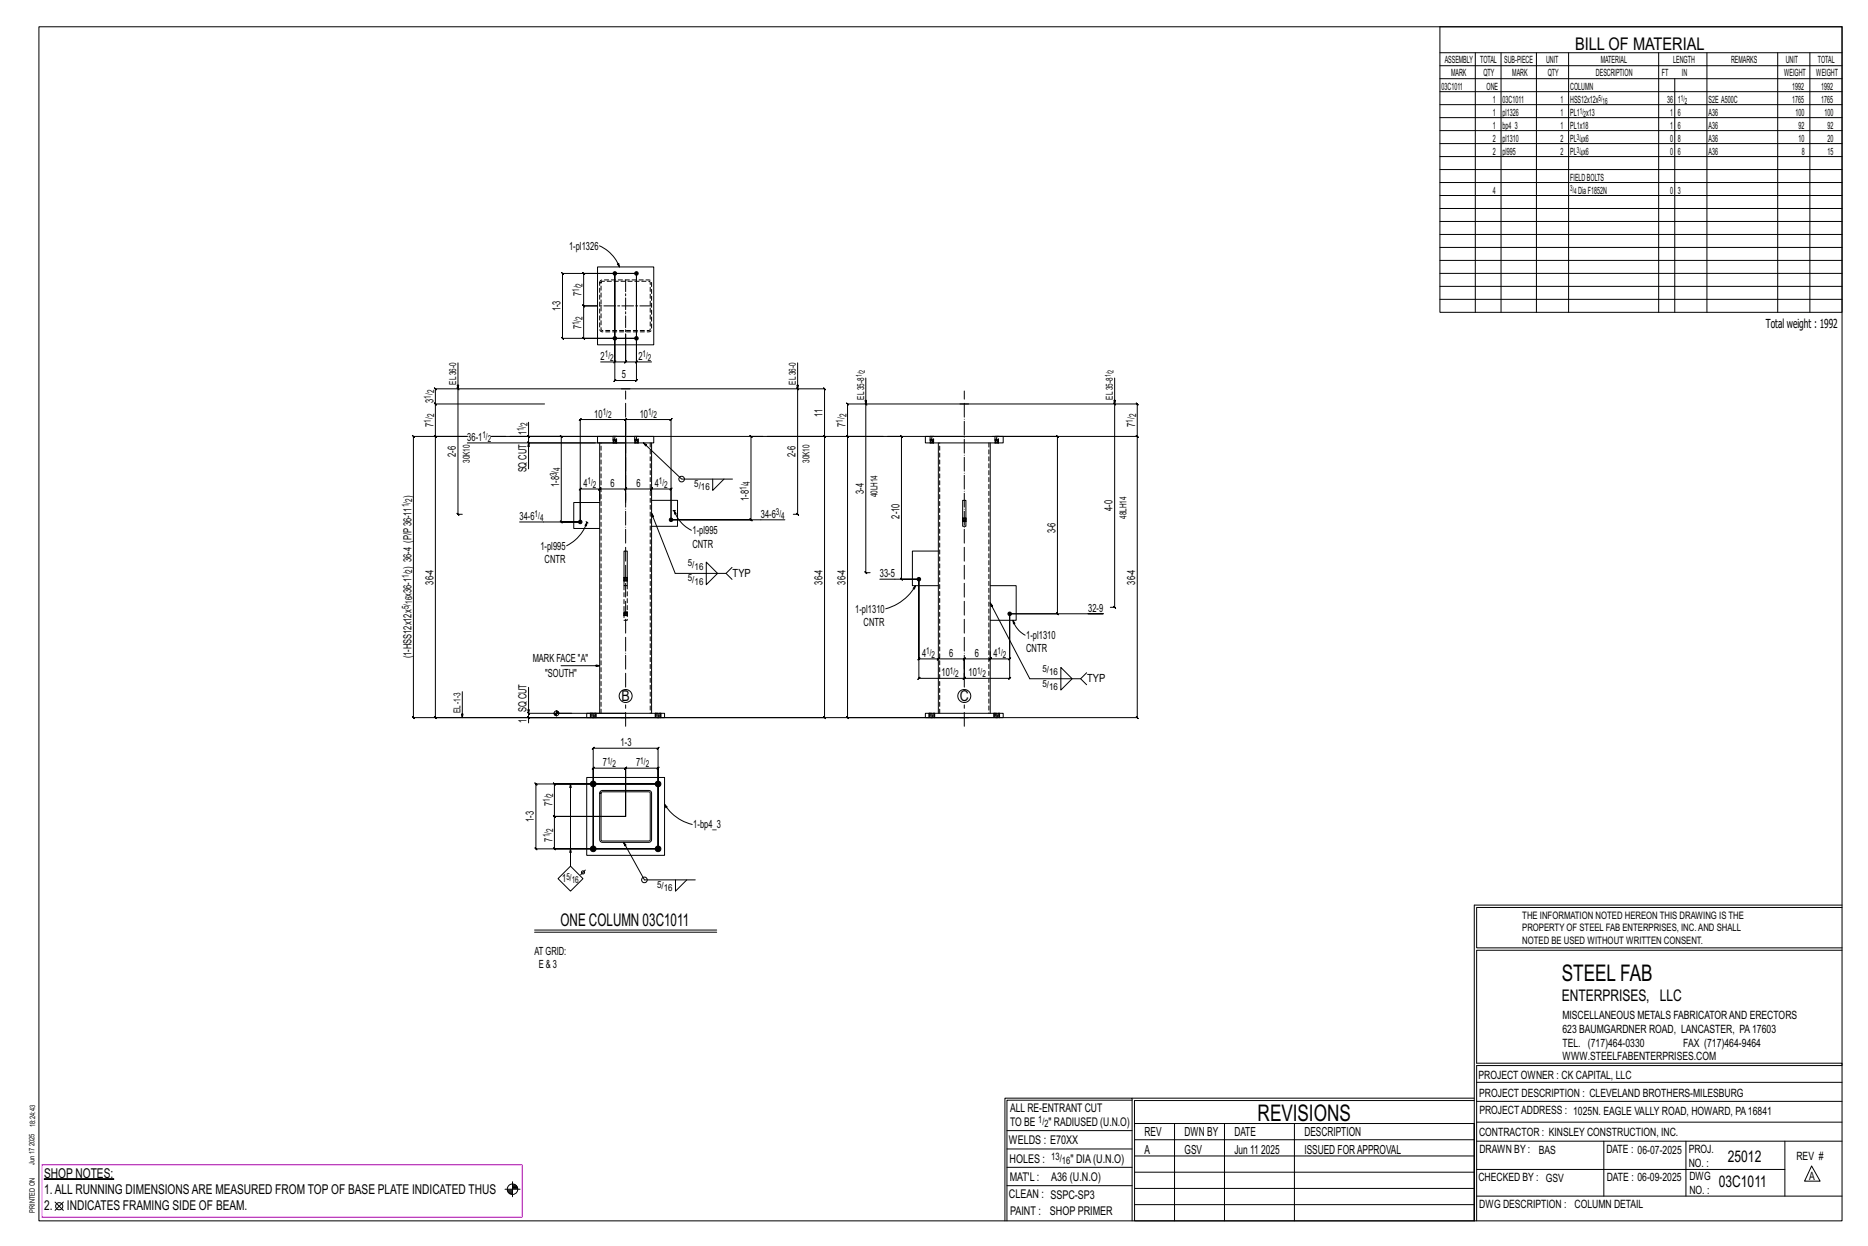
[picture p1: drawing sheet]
<svg xmlns="http://www.w3.org/2000/svg" width="914mm" height="610mm" viewBox="0 0 914 610" stroke-linecap="round" stroke-linejoin="round" font-family="sans-serif">
<g fill="#000" stroke="#000" stroke-width=".49">
<path d="M22 577h34z"/>
<circle cx="301" cy="134" r=".9"/>
<circle cx="312" cy="134" r=".9"/>
<circle cx="301" cy="166" r=".9"/>
<circle cx="312" cy="166" r=".9"/>
<circle cx="284" cy="255" r=".9"/>
<circle cx="328" cy="254" r=".9"/>
<circle cx="450" cy="283" r=".9"/>
<circle cx="494" cy="300" r=".9"/>
<circle cx="290" cy="384" r="1.4"/>
<circle cx="322" cy="384" r="1.4"/>
<circle cx="290" cy="415" r="1.4"/>
<circle cx="322" cy="415" r="1.4"/>
</g>
<g fill="none" stroke="#000" stroke-width=".49">
<path d="M19 13h883v584h-883zM705 13h197v140h-197zM705 26h197M705 32h197M705 39h197M722 26v127M735 26v127M752 26v127M768 26v127M812 26v127M820 39v114M836 26v127"/>
<path d="M870 26v127M886 26v127M705 45h197M705 51h197M705 58h197M705 64h197M705 70h197M705 77h197M705 83h197M705 89h197M705 96h197M705 102h197"/>
<path d="M705 108h197M705 115h197M275 133v1h37h-26l-1-1 1 1v16l-1-1 1 1h6h-6l-1-1 1 1v16l-1-1 1 1h26h-37h1l-1-1v1v-32h1zM292 131h28v38h-28zM293 120a19 19 0 0 1 10 11M302 129h1v2zM705 121h197M705 127h197M705 134h197M705 140h197M705 146h197M224 178v74v-1l1 1h-1h2"/>
<path d="M294 177h7v-43v52l-1 1 1-1h11l-1 1 1-1v-52v43h7M300 178l1-1zM301 177h5v1l1-1h-1v-14v14v1l1-1h-1h6M312 177l-1 1zM390 178v74v-1l1 1h-3M213 197l1 1zM224 190l1 1zM267 198h-54v-1l1 1h-1v16M304 190h100h-1l1 1v-1v24M308 190h-95l1 1-1-1v8M390 190l1 1zM423 197l1 1z"/>
<path d="M424 185v95h-1l1 1v-1h2M470 198h87l-1-1 1 1v16M474 198h-59l-1-1 1 1v16M545 197l1 1zM546 185v112h-1l1 1-2-1M213 213l1 1zM229 217h62M240 214h232M250 214h25l-1-1 1 1v41h-1l1 1v-1h9h-30M258 213l1 1zM259 207v7h47M259 214v3l-1-1 1 1h47"/>
<path d="M259 217v12M292 214h28v3h-28zM294 217v132M300 214h.1M300 217h.1M302 214h.1M302 217h.1M311 214h.1M311 217h.1M312 214h.1M312 217h.1M315 217l19 17h25"/>
<path d="M319 217v132M373 214h-5l-1-1 1 1v40h-1l1 1v-1h-40h56M376 214h28l-1-1 1 1v137h-1l1 1v-1h-100M403 213l1 1zM414 213l1 1zM432 214h-17l-1-1 1 1v137h-1l1 1v-1h59M434 214h7v-1l1 1h-1v69l1 1-1-1h9h-19M453 214h38v3h-38zM455 214h.1M455 217h.1M457 214h.1M457 217h.1"/>
<path d="M459 217v132M485 217v132M486 214h32l-1-1 1 1v86h-1l1 1v-1h-24v32l1-1-1 1h-22l1-1-1 1v-10v1l1-1h-1h13l-1 1 1-1M487 214h.1M487 217h.1M488 214h69l-1-1 1 1v137h-1l1 1v-1h-87M489 214h.1M489 217h.1M556 213l1 1zM349 234v6l5-6M287 255v1M287 256v1h-1z"/>
<path d="M287 256a20 20 0 0 1-10 11M287 256h1M294 246h-13v13h13M306 245v-40v1l1-1h-1h22v1l1-1h-1v49v-15h1l-1 1v-1h-9l-1 1 1-1-1 1 1-1h-13h1l-1 1 1-1-1 1v-1h-12l-1 1 1-1v6v-6l-1 1 1-1h-10h1l-1 1v-1v16v-50v1l1-1h-1h22v1l1-1h-1v41M319 245h13v12h-13M319 251l12 30h24l3-3M330 250l1 1-1 1zM330 250a17 17 0 0 0 8 9M330 250h-1M331 250h-1M471 253h.1M471 255h.1"/>
<path d="M471 245h2v12h-2zM473 253h.1M473 255h.1M305 270h2v17h-2zM346 275l5 6-5 5zM459 270h-12v17h12M305 299h.1M305 283h.1M305 284h.1M307 299h.1M307 283h.1M307 284h.1"/>
<path d="M355 281l3 2M448 287v1h-1zM448 287a24 24 0 0 1-14 11M450 283v39l-1 1 1-1h9v1l1-1h-1h13v1l1-1h-1v10l1-1-1 1h-22v-1l-1 1h1zM485 287h12v16h-12M485 295l19 37h25l3-3M305 301h.1M307 301h.1M496 303l1 2h-1zM496 303a12 12 0 0 0 6 8M533 300h7h-46v22h1l-1 1v-1h-9l-1 1 1-1v-3M226 338v13"/>
<path d="M259 336v13M275 326h19M459 323l1-1zM519 327l6 5-6 6zM529 332l3 3M258 351l1 1zM271 349h9M271 349h1M271 350h1M272 350h.1M272 348v2M272 349h2"/>
<path d="M272 349h1M272 348h1M287 349h38v2h-38zM289 349h.1M289 351h.1M292 349h.1M292 351h.1M306 351h-47v3M306 349h-47l-1-1 1 1v2M308 351h-95l1 1-1-1v-137h1l-1-1v1h16h-27v-1l1 1h-1v137l1 1-1-1h270M321 349h.1M321 351h.1"/>
<path d="M324 349h.1M324 351h.1M453 349h38v2h-38zM455 349h.1M455 351h.1M458 349h.1M458 351h.1M487 349h.1M487 351h.1M489 349h.1M489 351h.1M290 366v1l1-1h-1h32v1l1-1h-1v49v-39l1-1-1 1h-16l1-1-1 1v23v-23l1-1-1 1h-16l1-1-1 1v39z"/>
<path d="M262 383v1h60h-51v-1l1 1h-1v15l1 1-1-1h35h-35l1 1-1-1v16l1 1-1-1h51h-60l1 1-1-1v-31h1zM279 384v40v-9M287 380h38v38h-38zM294 387h25v25h-25zM294 388h24v23h-24zM325 394l2 1h-1zM325 394a22 22 0 0 0 14 9M305 412l10 18h25M273 430l6-6 6 6-6 6zM287 426l-3 2M331 430v6l5-6M262 455h89"/>
<path d="M262 456h89M722 443v154M722 443h180M902 444h-179v20h179M902 465h-179v55h179v1h-179v76M554 538h-61v59M554 537h168M722 538h-167v13M723 539h179M723 530h179M493 553h61M555 550h167v47h-167z"/>
<path d="M555 558h167M575 550v47M599 550v47M634 550v47M723 549h179M723 558h179M785 558v27M825 558v27M874 558v27M251 578v8M251 580h1M493 571h61"/>
<path d="M493 562h61M555 573h167M555 566h167M723 572h151M887 570l4 8h-8zM27 588l4 4M31 588l-4 4M247 582h8M248 582h3M248 583h3M249 583h2M249 584h2"/>
<path d="M251 581h2M251 580h2M492 597v-60h62v60M493 580h61M555 589h167M555 581h167M723 585h179"/>
<circle cx="334" cy="234" r="1.4"/>
<circle cx="272" cy="349" r="1.2"/>
<circle cx="306" cy="341" r="3"/>
<circle cx="472" cy="341" r="3"/>
<circle cx="285" cy="427" r=".8"/>
<circle cx="315" cy="430" r="1.4"/>
<circle cx="29" cy="590" r="1.8"/>
<circle cx="251" cy="582" r="2.6"/>
</g>
<path d="M21 570h235v26h-235z" fill="none" stroke="#f0f" stroke-width=".5"/>
<g fill="none" stroke="#000" stroke-width=".49" stroke-dasharray="2 1.4">
<path d="M294 137h25v25h-25zM294 138h24v23h-24zM300 214h.1M300 214v3M300 217h.1M300 217v-3M301 214v3zM301 217v-3M301 217l1-3M301 214h.1M302 217v-3M302 217h.1"/>
<path d="M311 214h.1M311 214v3M311 217h.1M311 217v-3M311 214l1 3zM312 217v-3M312 214h.1M312 217h.1M318 217v132M455 214h.1M455 214v3M455 217h.1"/>
<path d="M456 217v-3M456 214v3zM456 217l1-3M456 214h.1M457 217v-3M457 217h.1M484 217v132M487 214h.1M487 214v3M487 217h.1M487 217v-3M488 214v3z"/>
<path d="M488 217v-3M488 217l1-3M488 214h.1M489 217v-3M489 217h.1M471 254h2zM471 254h2M471 254v-1M471 255h.1M471 255h2M471 254l2 1M473 253h-2"/>
<path d="M473 253v1M473 254v1M305 283h2zM305 283h2M305 283h.1M305 284h.1M305 284h2M305 283l2 1M305 287v16h2v-16M307 299h-2M307 283h-2M307 299v1"/>
<path d="M307 300l-2-1M307 300h-2M307 283h.1M307 283v1M305 300l2 1zM305 301h.1M305 300h.1M305 301h2M307 301h-2M307 301h.1M289 349v2M289 349h.1"/>
<path d="M290 349h-1v2M290 349h1v2h-1zM290 349v2h-1M290 351h.1M291 349v2M292 349h.1M292 351h.1M292 351v-2M294 349v-132M321 349v2M321 349h.1M322 349h-1v2"/>
<path d="M322 349h1v2h-1zM322 349v2h-1M322 351h.1M323 349v2M323 349h1M324 351h-1M324 351v-2M455 349v2M455 349h.1M456 349h-1v2M456 349h1v2h-1zM456 349v2h-1"/>
<path d="M456 351h.1M457 349v2M457 349h1M458 351h-1M458 351v-2M460 349v-132M487 349v2M487 349h.1M488 349v2zM488 349h-1v2M488 351h-1M488 349h1v2h-1"/>
<path d="M489 349v2M489 349h.1M489 351h.1M489 351v-2M294 388h.1"/>
</g>
<path d="M306 336v-145M472 336v-145M306 355v-10M472 355v-10" fill="none" stroke="#000" stroke-width=".49" stroke-dasharray="6.8 1 0 1"/>
<path d="M306 137v25M319 150h-25" fill="none" stroke="#000" stroke-width=".49" stroke-dasharray="5.8 1 1 1"/>
<g font-size="11.2">
<text x="764" y="480">STEEL FAB</text>
<text x="616" y="548">REVISIONS</text>
</g>
<g font-size="8.6">
<text x="771" y="24">BILL OF MATERIAL</text>
<text x="274" y="453">ONE COLUMN 03C1011</text>
</g>
<g font-size="7.9">
<text x="765" y="490">ENTERPRISES, LLC</text>
<text x="846" y="569">25012</text>
<text x="841" y="581">03C1011</text>
</g>
<g font-size="7.3">
<text x="304" y="343">B</text>
<text x="470" y="343">C</text>
</g>
<g font-size="6.6">
<text x="22" y="576">SHOP NOTES:</text>
<text x="22" y="584">1.ALL RUNNING DIMENSIONSARE MEASURED FROM TOP OF BASE PLATE INDICATED THUS</text>
<text x="22" y="592">2.</text>
<text x="33" y="592">INDICATES FRAMING SIDE OF BEAM.</text>
</g>
<g font-size="6.1">
<text x="864" y="161">Total weight : 1992</text>
<text x="560" y="556">REV</text>
<text x="580" y="556">DWN BY</text>
<text x="604" y="556">DATE</text>
<text x="639" y="556">DESCRIPTION</text>
<text x="560" y="564">A</text>
<text x="580" y="564">GSV</text>
<text x="604" y="564">Jun 11</text>
<text x="617" y="564">2025</text>
<text x="639" y="564">ISSUED FORAPPROVAL</text>
</g>
<g font-size="5.9">
<text x="494" y="560">WELDS : E70XX</text>
<text x="494" y="569">HOLES :</text>
<text x="524" y="569">&quot; DIA(U.N.O)</text>
<text x="494" y="578">MAT'L :</text>
<text x="515" y="578">A36 (U.N.O)</text>
<text x="494" y="586">CLEAN : SSPC-SP3</text>
<text x="495" y="595">PAINT :</text>
<text x="514" y="595">SHOP PRIMER</text>
</g>
<g font-size="5.8">
<text x="494" y="544">ALL RE-ENTRANT CUT</text>
<text x="494" y="551">TO BE</text>
<text x="513" y="551">&quot; RADIUSED (U.N.O)</text>
</g>
<g font-size="5.6">
<text x="765" y="499">MISCELLANEOUS METALS FABRICATORAND ERECTORS</text>
<text x="765" y="505">623 BAUMGARDNER ROAD, LANCASTER, PA17603</text>
<text x="765" y="512">TEL. (717)464-0330</text>
<text x="824" y="512">FAX (717)464-9464</text>
<text x="765" y="519">WWW.STEELFABENTERPRISES.COM</text>
<text x="724" y="528">PROJECT OWNER : CK CAPITAL, LLC</text>
<text x="724" y="537">PROJECT DESCRIPTION : CLEVELAND BROTHERS-MILESBURG</text>
<text x="724" y="545">PROJECTADDRESS : 1025N. EAGLE VALLY ROAD, HOWARD, PA16841</text>
<text x="724" y="556">CONTRACTOR : KINSLEY CONSTRUCTION, INC.</text>
<text x="724" y="564">DRAWN BY :</text>
<text x="753" y="564">BAS</text>
<text x="786" y="564">DATE : 06-07-2025</text>
<text x="827" y="564">PROJ.</text>
<text x="879" y="568">REV #</text>
<text x="827" y="571">NO. :</text>
<text x="724" y="578">CHECKED BY : GSV</text>
<text x="787" y="578">DATE : 06-09-2025</text>
<text x="827" y="578">DWG</text>
<text x="886" y="578">A</text>
<text x="827" y="584">NO. :</text>
<text x="724" y="591">DWG DESCRIPTION : COLUMN DETAIL</text>
</g>
<g font-size="5.5">
<text x="279" y="122">1-pl1326</text>
<text x="285" y="145" transform="rotate(-90 285 145)">7</text>
<text x="274" y="152" transform="rotate(-90 274 152)">1-3</text>
<text x="285" y="161" transform="rotate(-90 285 161)">7</text>
<text x="294" y="176">2</text>
<text x="313" y="176">2</text>
<text x="304" y="185">5</text>
<text x="212" y="197" transform="rotate(-90 212 197)">3</text>
<text x="403" y="204" transform="rotate(-90 403 204)">11</text>
<text x="212" y="209" transform="rotate(-90 212 209)">7</text>
<text x="291" y="204">10</text>
<text x="313" y="204">10</text>
<text x="414" y="209" transform="rotate(-90 414 209)">7</text>
<text x="556" y="209" transform="rotate(-90 556 209)">7</text>
<text x="229" y="216">36-1</text>
<text x="258" y="213" transform="rotate(-90 258 213)">1</text>
<text x="223" y="224" transform="rotate(-90 223 224)">2-6</text>
<text x="389" y="224" transform="rotate(-90 389 224)">2-6</text>
<text x="258" y="231" transform="rotate(-90 258 231)">SQ CUT</text>
<text x="274" y="238" transform="rotate(-90 274 238)">1-8</text>
<text x="286" y="238">4</text>
<text x="299" y="238">6</text>
<text x="312" y="238">6</text>
<text x="321" y="238">4</text>
<text x="201" y="244" transform="rotate(-90 201 244)">)</text>
<text x="367" y="245" transform="rotate(-90 367 245)">1-8</text>
<text x="423" y="242" transform="rotate(-90 423 242)">3-4</text>
<text x="545" y="250" transform="rotate(-90 545 250)">4-0</text>
<text x="254" y="254">34-6</text>
<text x="372" y="253">34-6</text>
<text x="440" y="254" transform="rotate(-90 440 254)">2-10</text>
<text x="339" y="261">1-pl995</text>
<text x="517" y="261" transform="rotate(-90 517 261)">3-6</text>
<text x="265" y="269">1-pl995</text>
<text x="339" y="268">CNTR</text>
<text x="267" y="275">CNTR</text>
<text x="201" y="278" transform="rotate(-90 201 278)">) 36-4 (P/P36-11</text>
<text x="212" y="286" transform="rotate(-90 212 286)">36-4</text>
<text x="359" y="282">TYP</text>
<text x="403" y="286" transform="rotate(-90 403 286)">36-4</text>
<text x="414" y="286" transform="rotate(-90 414 286)">36-4</text>
<text x="431" y="282">33-5</text>
<text x="556" y="286" transform="rotate(-90 556 286)">36-4</text>
<text x="201" y="292" transform="rotate(-90 201 292)">x36-1</text>
<text x="419" y="300">1-pl1310</text>
<text x="533" y="299">32-9</text>
<text x="423" y="306">CNTR</text>
<text x="502" y="313">1-pl1310</text>
<text x="201" y="322" transform="rotate(-90 201 322)">(1-HSS12x12x</text>
<text x="261" y="324">MARK FACE &quot;A&quot;</text>
<text x="451" y="321">4</text>
<text x="465" y="321">6</text>
<text x="477" y="321">6</text>
<text x="486" y="321">4</text>
<text x="502" y="319">CNTR</text>
<text x="267" y="331">&quot;SOUTH&quot;</text>
<text x="461" y="331">10</text>
<text x="474" y="331">10</text>
<text x="532" y="334">TYP</text>
<text x="258" y="354" transform="rotate(-90 258 354)">1</text>
<text x="258" y="348" transform="rotate(-90 258 348)">SQ CUT</text>
<text x="304" y="365">1-3</text>
<text x="295" y="375">7</text>
<text x="311" y="375">7</text>
<text x="270" y="394" transform="rotate(-90 270 394)">7</text>
<text x="261" y="402" transform="rotate(-90 261 402)">1-3</text>
<text x="339" y="405">1-bp4_3</text>
<text x="270" y="412" transform="rotate(-90 270 412)">7</text>
<text x="275" y="432">1</text>
<text x="262" y="467">AT GRID:</text>
<text x="264" y="474">E &amp; 3</text>
</g>
<g font-size="5">
<text x="745" y="450">THE INFORMATION NOTED HEREON THIS DRAWING IS THE</text>
<text x="745" y="456">PROPERTY OF STEEL FAB ENTERPRISES, INC.AND SHALL</text>
<text x="745" y="462">NOTED BE USED WITHOUT WRITTEN CONSENT.</text>
<text x="508" y="550">1/</text>
<text x="511" y="551">2</text>
<text x="515" y="568">13/</text>
<text x="520" y="570">16</text>
</g>
<g font-size="4.9">
<text x="707" y="31">ASSEMBLY</text>
<text x="725" y="31">TOTAL</text>
<text x="736" y="31">SUB-PIECE</text>
<text x="757" y="31">UNIT</text>
<text x="784" y="31">MATERIAL</text>
<text x="819" y="31">LENGTH</text>
<text x="847" y="31">REMARKS</text>
<text x="874" y="31">UNIT</text>
<text x="890" y="31">TOTAL</text>
<text x="710" y="37">MARK</text>
<text x="726" y="37">QTY</text>
<text x="740" y="37">MARK</text>
<text x="758" y="37">QTY</text>
<text x="781" y="37">DESCRIPTION</text>
<text x="814" y="37">FT</text>
<text x="823" y="37">IN</text>
<text x="873" y="37">WEIGHT</text>
<text x="889" y="37">WEIGHT</text>
<text x="706" y="44">03C1011</text>
<text x="728" y="44">ONE</text>
<text x="769" y="44">COLUMN</text>
<text x="877" y="44">1992</text>
<text x="891" y="44">1992</text>
<text x="731" y="50">1</text>
<text x="736" y="50">03C1011</text>
<text x="764" y="50">1</text>
<text x="769" y="50">HSS12x12x</text>
<text x="816" y="50">36</text>
<text x="821" y="50">1</text>
<text x="836" y="50">S2E A500C</text>
<text x="877" y="50">1765</text>
<text x="891" y="50">1765</text>
<text x="731" y="57">1</text>
<text x="736" y="57">pl1326</text>
<text x="764" y="57">1</text>
<text x="769" y="57">PL1 x13</text>
<text x="818" y="57">1</text>
<text x="821" y="57">6</text>
<text x="836" y="57">A36</text>
<text x="879" y="57">100</text>
<text x="893" y="57">100</text>
<text x="731" y="63">1</text>
<text x="736" y="63">bp4_3</text>
<text x="764" y="63">1</text>
<text x="769" y="63">PL1x18</text>
<text x="818" y="63">1</text>
<text x="821" y="63">6</text>
<text x="836" y="63">A36</text>
<text x="880" y="63">92</text>
<text x="895" y="63">92</text>
<text x="731" y="69">2</text>
<text x="736" y="69">pl1310</text>
<text x="764" y="69">2</text>
<text x="769" y="69">PL x6</text>
<text x="818" y="69">0</text>
<text x="821" y="69">8</text>
<text x="836" y="69">A36</text>
<text x="880" y="69">10</text>
<text x="895" y="69">20</text>
<text x="731" y="76">2</text>
<text x="736" y="76">pl995</text>
<text x="764" y="76">2</text>
<text x="769" y="76">PL x6</text>
<text x="818" y="76">0</text>
<text x="821" y="76">6</text>
<text x="836" y="76">A36</text>
<text x="882" y="76">8</text>
<text x="895" y="76">15</text>
<text x="769" y="88">FIELDBOLTS</text>
<text x="731" y="95">4</text>
<text x="772" y="95">DiaF1852N</text>
<text x="818" y="95">0</text>
<text x="821" y="95">3</text>
</g>
<g font-size="4.7">
<text x="283" y="143" transform="rotate(-90 283 143)">1/</text>
<text x="285" y="140" transform="rotate(-90 285 140)">2</text>
<text x="283" y="159" transform="rotate(-90 283 159)">1/</text>
<text x="285" y="156" transform="rotate(-90 285 156)">2</text>
<text x="296" y="175">1/</text>
<text x="299" y="177">2</text>
<text x="315" y="175">1/</text>
<text x="317" y="177">2</text>
<text x="223" y="188" transform="rotate(-90 223 188)">EL36-0</text>
<text x="390" y="188" transform="rotate(-90 390 188)">EL36-0</text>
<text x="211" y="195" transform="rotate(-90 211 195)">1/</text>
<text x="213" y="192" transform="rotate(-90 213 192)">2</text>
<text x="423" y="196" transform="rotate(-90 423 196)">EL35-8</text>
<text x="545" y="196" transform="rotate(-90 545 196)">EL35-8</text>
<text x="295" y="203">1/</text>
<text x="317" y="203">1/</text>
<text x="211" y="207" transform="rotate(-90 211 207)">1/</text>
<text x="213" y="204" transform="rotate(-90 213 204)">2</text>
<text x="258" y="208" transform="rotate(-90 258 208)">2</text>
<text x="298" y="205">2</text>
<text x="320" y="205">2</text>
<text x="413" y="207" transform="rotate(-90 413 207)">1/</text>
<text x="414" y="204" transform="rotate(-90 414 204)">2</text>
<text x="554" y="207" transform="rotate(-90 554 207)">1/</text>
<text x="556" y="204" transform="rotate(-90 556 204)">2</text>
<text x="236" y="214">1/</text>
<text x="256" y="211" transform="rotate(-90 256 211)">1/</text>
<text x="239" y="216">2</text>
<text x="230" y="227" transform="rotate(-90 230 227)">30K10</text>
<text x="396" y="227" transform="rotate(-90 396 227)">30K10</text>
<text x="273" y="233" transform="rotate(-90 273 233)">3/</text>
<text x="274" y="230" transform="rotate(-90 274 230)">4</text>
<text x="288" y="237">1/</text>
<text x="290" y="239">2</text>
<text x="323" y="237">1/</text>
<text x="325" y="239">2</text>
<text x="340" y="238">5/</text>
<text x="343" y="240">16</text>
<text x="365" y="240" transform="rotate(-90 365 240)">1/</text>
<text x="367" y="237" transform="rotate(-90 367 237)">4</text>
<text x="202" y="245" transform="rotate(-90 202 245)">2</text>
<text x="430" y="243" transform="rotate(-90 430 243)">40LH14</text>
<text x="200" y="248" transform="rotate(-90 200 248)">1/</text>
<text x="262" y="253">1/</text>
<text x="264" y="255">4</text>
<text x="380" y="252">3/</text>
<text x="382" y="254">4</text>
<text x="551" y="254" transform="rotate(-90 551 254)">48LH14</text>
<text x="202" y="280" transform="rotate(-90 202 280)">2</text>
<text x="337" y="277">5/</text>
<text x="340" y="279">16</text>
<text x="200" y="283" transform="rotate(-90 200 283)">1/</text>
<text x="337" y="284">5/</text>
<text x="340" y="286">16</text>
<text x="200" y="298" transform="rotate(-90 200 298)">5/</text>
<text x="202" y="296" transform="rotate(-90 202 296)">16</text>
<text x="453" y="320">1/</text>
<text x="456" y="322">2</text>
<text x="488" y="320">1/</text>
<text x="491" y="322">2</text>
<text x="465" y="330">1/</text>
<text x="478" y="330">1/</text>
<text x="510" y="329">5/</text>
<text x="468" y="331">2</text>
<text x="481" y="331">2</text>
<text x="510" y="336">5/</text>
<text x="514" y="330">16</text>
<text x="514" y="338">16</text>
<text x="225" y="349" transform="rotate(-90 225 349)">EL-1-3</text>
<text x="297" y="374">1/</text>
<text x="300" y="375">2</text>
<text x="313" y="374">1/</text>
<text x="316" y="375">2</text>
<text x="271" y="390" transform="rotate(-90 271 390)">2</text>
<text x="269" y="392" transform="rotate(-90 269 392)">1/</text>
<text x="271" y="407" transform="rotate(-90 271 407)">2</text>
<text x="269" y="410" transform="rotate(-90 269 410)">1/</text>
<text x="277" y="430">5/</text>
<text x="280" y="432">16</text>
<text x="322" y="434">5/</text>
<text x="325" y="436">16</text>
</g>
<g font-size="4.2">
<text x="783" y="49">5/</text>
<text x="784" y="51">16</text>
<text x="823" y="49">1/</text>
<text x="825" y="51">2</text>
<text x="773" y="56">1/</text>
<text x="775" y="57">2</text>
<text x="772" y="68">3/</text>
<text x="774" y="70">4</text>
<text x="772" y="75">3/</text>
<text x="774" y="76">4</text>
<text x="769" y="94">3/</text>
<text x="770" y="95">4</text>
</g>
<g font-size="4">
<text x="422" y="185" transform="rotate(-90 422 185)">1/</text>
<text x="423" y="182" transform="rotate(-90 423 182)">2</text>
<text x="544" y="185" transform="rotate(-90 544 185)">1/</text>
<text x="545" y="182" transform="rotate(-90 545 182)">2</text>
</g>
<g font-size="3.7">
<text x="17" y="551" transform="rotate(-90 17 551)">18:24:43</text>
<text x="17" y="561" transform="rotate(-90 17 561)">2025</text>
<text x="17" y="570" transform="rotate(-90 17 570)">Jun 17</text>
<text x="17" y="593" transform="rotate(-90 17 593)">PRINTED ON</text>
</g>
</svg>
